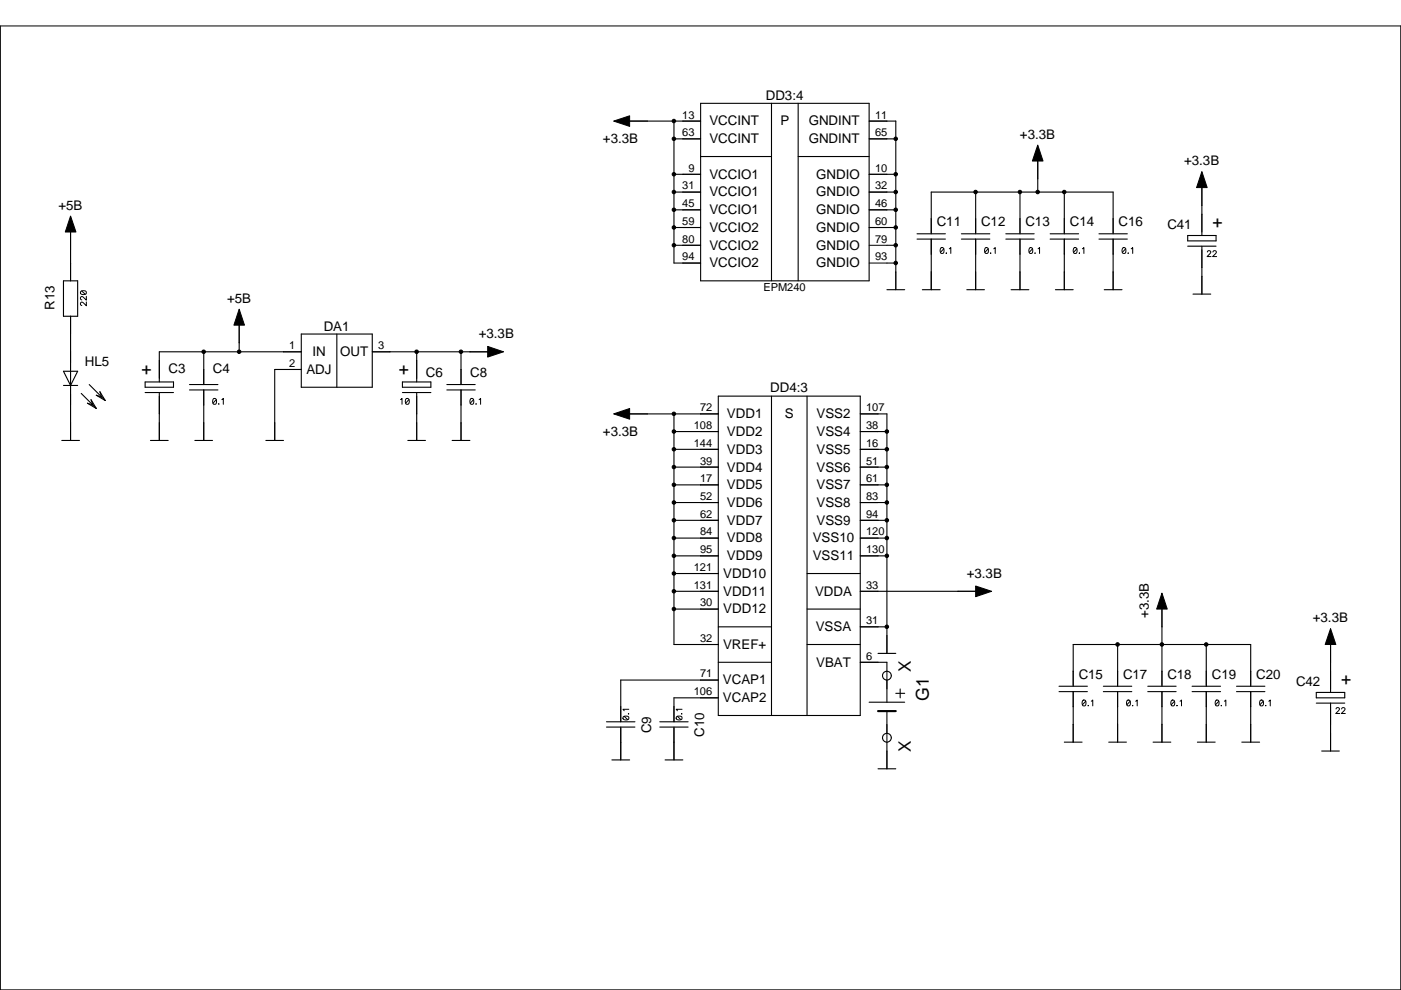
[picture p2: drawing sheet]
<svg xmlns="http://www.w3.org/2000/svg" width="297mm" height="210mm" viewBox="0 0 297 210" stroke-linecap="round" stroke-linejoin="round" font-family="sans-serif">
<g fill="none" stroke="#000" stroke-width=".21">
<path d="M.1 5.5h296.9v204.4h-296.9zM130.1 25.7l3.4-1.1v2.2zM133.5 25.7h3.7M144.8 25.7h3.7M144.8 29.4h3.7M144.8 37h3.7M184.3 25.7h3.7M184.3 29.4h3.7M184.3 37h3.7M220 30.8l1.1 3.3h-2.2zM220 34.1v3.8M254.8 36.4l1.1 3.4h-2.2z"/>
<path d="M254.8 39.8v3.7M15 45.8l1.1 3.4h-2.3zM15 49.2v3.8M15 55.8v3.7M144.8 40.7h3.7M144.8 44.5h3.7M144.8 48.2h3.7M144.8 52h3.7M144.8 55.8h3.7M184.3 40.7h3.7M184.3 44.5h3.7M184.3 48.2h3.7"/>
<path d="M184.3 52h3.7M184.3 55.8h3.7M189.9 57.7v3.7M197.4 46.4v3M197.4 50.7v3.2M197.4 57.7v3.7M199.5 52.6l.2-.1a.65 .65 0 0 1 .5 .6 .65 .65 0 0 1-.5 .6 .8 .8 0 0 1-.2-1.1zM200.1 52.7l-.7 .8M200.6 53.6h.1M201.3 52.7l.3-.2v1.2M206.9 46.4v3M206.9 50.7v3.2"/>
<path d="M206.9 57.7v3.7M208.9 52.6l.2-.1a.65 .65 0 0 1 .5 .6 .65 .65 0 0 1-.5 .6 .8 .8 0 0 1-.2-1.1zM209.5 52.7l-.7 .8M210.1 53.6h.1M210.7 52.7l.3-.2v1.2M216.3 46.4v3M216.3 50.7v3.2M216.3 57.7v3.7M218.3 52.6l.2-.1a.65 .65 0 0 1 .5 .6 .65 .65 0 0 1-.5 .6 .8 .8 0 0 1-.2-1.1zM218.9 52.7l-.7 .8M219.5 53.6h.1M220.1 52.7l.3-.2v1.2"/>
<path d="M225.7 46.4v3M225.7 50.7v3.2M225.7 57.7v3.7M227.7 52.6l.2-.1a.65 .65 0 0 1 .5 .6 .65 .65 0 0 1-.5 .6 .8 .8 0 0 1-.2-1.1zM228.3 52.7l-.7 .8M228.8 53.6h.1M229.5 52.7l.3-.2v1.2M236 46.4v3M236 50.7v3.2M236 57.7v3.7M238.1 52.6l.1-.1a.65 .65 0 0 1 .5 .6 .65 .65 0 0 1-.5 .6 .8 .8 0 0 1-.1-1.1zM238.7 52.7l-.7 .8"/>
<path d="M239.2 53.6h.1M239.8 52.7l.4-.2v1.2M254.8 45.4v3.8M254.8 53v3.7M254.8 58.6v3.8M256 53.4l.2-.3 .5 .3-.2 .4-.6 .6h.9M257.2 53.4l.2-.3 .5 .3-.2 .4-.6 .6h.9M15 67.1v3.7M15 74.6v2.2M17.1 61.8l.5-.2a.52 .52 0 0 1 .7 .4 .65 .65 0 0 1-.6 .5 .65 .65 0 0 1-.6-.5zM17.3 61.7l.8 .7M18.3 64v.8l-.9-.7-.3 .2v.4l.3 .1"/>
<path d="M18.3 62.8v.8l-.9-.7-.3 .2v.4l.3 .1M33.8 76.5v3.7M43.2 78.3v3.1M50.7 65.6l1.1 3.3h-2.2zM50.7 68.9v3.8M60.1 74.6h3.8M60.1 78.3h3.8M78.9 74.6h3.8M88.3 76.5v3.7M97.7 78.3v3.1M99.6 74.6h3.8M103.4 73.4l3.4 1.2-3.4 1.1z"/>
<path d="M15 83.6v2.3M15 89.6v3.8M33.8 84v3.8M33.8 89.6v3.8M43.2 82.7v3.2M43.2 89.6v3.8M45.3 84.5h.1a.65 .65 0 0 1 .5 .6 .65 .65 0 0 1-.5 .6 .8 .8 0 0 1-.1-1.2zM45.9 84.7l-.8 .8M46.4 85.6h.1M47 84.7l.3-.2v1.2M58.2 89.6v3.8M84.9 84.7l.3-.2v1.2"/>
<path d="M86.1 84.5h.2a.64 .64 0 0 1 .5 .6 .64 .64 0 0 1-.5 .6 .8 .8 0 0 1-.2-1.2zM86.7 84.7l-.7 .8M88.3 84v3.8M88.3 89.6v3.8M97.7 82.7v3.2M97.7 89.6v3.8M99.8 84.5h.2a.65 .65 0 0 1 .5 .6 .65 .65 0 0 1-.5 .6 .8 .8 0 0 1-.2-1.2zM100.4 84.7l-.7 .8M100.9 85.6h.1M101.6 84.7l.3-.2v1.2M130.1 87.8l3.4-1.2v2.3zM133.5 87.8h3.7"/>
<path d="M148.5 87.8h3.8M148.5 95.3h3.8M148.5 99h3.8M148.5 91.5h3.8M182.4 87.8h3.8M182.4 95.3h3.8M182.4 99h3.8M182.4 91.5h3.8M148.5 106.6h3.8M148.5 110.3h3.8M148.5 102.8h3.8M148.5 117.9h3.8"/>
<path d="M148.5 114.1h3.8M182.4 106.6h3.8M182.4 110.3h3.8M182.4 102.8h3.8M182.4 117.9h3.8M182.4 114.1h3.8M148.5 125.4h3.8M148.5 136.7h3.8M148.5 129.1h3.8M148.5 121.6h3.8M182.4 125.4h3.8M182.4 132.9h3.8"/>
<path d="M188 134.8v3.7M203.1 125.4h3.8M206.9 124.2l3.3 1.2-3.3 1.1zM246.4 125.8l1.1 3.3h-2.3zM246.4 129.1v3.8M282.1 133.3l1.1 3.4h-2.2zM282.1 136.7v3.7M131.6 149.8v3.2M131.6 154.3v6.8M132.1 152l.5-.2a.53 .53 0 0 1 .7 .4v.1a.67 .67 0 0 1-.6 .4 .67 .67 0 0 1-.6-.5zM132.3 151.9l.8 .7M133.2 151.3h.1"/>
<path d="M133.3 150.4h-1.2l.2 .3M142.9 149.8v3.2M142.9 154.3v6.8M143.4 152l.5-.2a.53 .53 0 0 1 .7 .4v.1a.67 .67 0 0 1-.7 .4 .67 .67 0 0 1-.5-.5zM143.6 151.9l.8 .7M144.5 151.3h.1M144.6 150.4h-1.2l.2 .3M148.5 148h3.8M148.5 144.2h3.8M182.4 140.4h3.8M188 142.3v3.8M188 153.6v3.8"/>
<path d="M188 159.2v3.8M227.5 142.3v3M227.5 146.6v3.2M227.5 153.6v3.8M229.6 148.5l.2-.1a.65 .65 0 0 1 .5 .6 .65 .65 0 0 1-.5 .7 .8 .8 0 0 1-.2-1.2zM230.2 148.7l-.7 .7M230.7 149.6h.1M231.4 148.7l.3-.3v1.3M237 142.3v3M237 146.6v3.2M237 153.6v3.8M239 148.5l.2-.1a.65 .65 0 0 1 .5 .6 .65 .65 0 0 1-.5 .7 .8 .8 0 0 1-.2-1.2z"/>
<path d="M239.6 148.7l-.7 .7M240.2 149.6h.1M240.8 148.7l.3-.3v1.3M246.4 142.3v3M246.4 146.6v3.2M246.4 153.6v3.8M248.4 148.5l.2-.1a.65 .65 0 0 1 .5 .6 .65 .65 0 0 1-.5 .7 .8 .8 0 0 1-.2-1.2zM249 148.7l-.7 .7M249.6 149.6h.1M250.2 148.7l.3-.3v1.3M255.8 142.3v3M255.8 146.6v3.2"/>
<path d="M255.8 153.6v3.8M257.8 148.5l.2-.1a.65 .65 0 0 1 .5 .6 .65 .65 0 0 1-.5 .7 .8 .8 0 0 1-.2-1.2zM258.4 148.7l-.7 .7M258.9 149.6h.1M259.6 148.7l.3-.3v1.3M265.2 142.3v3M265.2 146.6v3.2M265.2 153.6v3.8M267.2 148.5l.2-.1a.65 .65 0 0 1 .5 .6 .65 .65 0 0 1-.5 .7 .8 .8 0 0 1-.2-1.2zM267.8 148.7l-.7 .7M268.4 149.6h.1M269 148.7l.3-.3v1.3"/>
<path d="M282.1 142.3v3.8M282.1 149.8v3.8M282.1 155.5v3.7M283.3 150.3l.2-.3 .5 .3-.2 .4-.6 .6h.9M284.5 150.3l.2-.3 .5 .3-.2 .4-.6 .6h.8"/>
<circle cx="142.9" cy="36.9" r=".38"/>
<circle cx="142.9" cy="25.7" r=".38"/>
<circle cx="142.9" cy="29.4" r=".38"/>
<circle cx="189.9" cy="29.4" r=".38"/>
<circle cx="189.9" cy="36.9" r=".38"/>
<circle cx="142.9" cy="44.5" r=".38"/>
<circle cx="142.9" cy="52" r=".38"/>
<circle cx="142.9" cy="48.2" r=".38"/>
<circle cx="142.9" cy="40.7" r=".38"/>
<circle cx="189.9" cy="48.2" r=".38"/>
<circle cx="189.9" cy="44.5" r=".38"/>
<circle cx="189.9" cy="52" r=".38"/>
<circle cx="189.9" cy="40.7" r=".38"/>
<circle cx="189.9" cy="55.8" r=".38"/>
<circle cx="206.8" cy="40.7" r=".38"/>
<circle cx="216.2" cy="40.7" r=".38"/>
<circle cx="220" cy="40.7" r=".38"/>
<circle cx="225.6" cy="40.7" r=".38"/>
<circle cx="43.2" cy="74.6" r=".38"/>
<circle cx="50.7" cy="74.6" r=".38"/>
<circle cx="88.3" cy="74.6" r=".38"/>
<circle cx="97.7" cy="74.6" r=".38"/>
<circle cx="142.9" cy="99" r=".38"/>
<circle cx="142.9" cy="91.5" r=".38"/>
<circle cx="142.9" cy="87.7" r=".38"/>
<circle cx="142.9" cy="95.3" r=".38"/>
<circle cx="188" cy="95.3" r=".38"/>
<circle cx="188" cy="91.5" r=".38"/>
<circle cx="188" cy="99" r=".38"/>
<circle cx="142.9" cy="106.5" r=".38"/>
<circle cx="142.9" cy="110.3" r=".38"/>
<circle cx="142.9" cy="117.8" r=".38"/>
<circle cx="142.9" cy="114.1" r=".38"/>
<circle cx="142.9" cy="102.8" r=".38"/>
<circle cx="188" cy="106.5" r=".38"/>
<circle cx="188" cy="117.8" r=".38"/>
<circle cx="188" cy="114.1" r=".38"/>
<circle cx="188" cy="102.8" r=".38"/>
<circle cx="188" cy="110.3" r=".38"/>
<circle cx="142.9" cy="129.1" r=".38"/>
<circle cx="142.9" cy="121.6" r=".38"/>
<circle cx="142.9" cy="125.4" r=".38"/>
<circle cx="188" cy="132.9" r=".38"/>
<circle cx="236.9" cy="136.6" r=".38"/>
<circle cx="246.3" cy="136.6" r=".38"/>
<circle cx="255.7" cy="136.6" r=".38"/>
</g>
<g fill="none" stroke="#000" stroke-width=".23">
<path d="M133.5 25.7h15M142.9 25.7v30.1h5.6M142.9 37h5.6M142.9 29.4h5.6M148.5 21.9h35.8v37.6h-35.8zM148.5 33.2h15.1M163.6 21.9v37.6M169.2 21.9v37.6M169.2 33.2h15.1M184.3 37h5.6M184.3 29.4h5.6M184.3 25.7h5.6v35.7"/>
<path d="M220 34.1v6.6M254.8 39.8v10.1M13.5 59.5h3v7.6h-3zM15 49.2v10.3M142.9 52h5.6M142.9 48.2h5.6M142.9 44.5h5.6M142.9 40.7h5.6M184.3 48.2h5.6M184.3 44.5h5.6M184.3 40.7h5.6M188 55.8h1.9"/>
<path d="M188 52h1.9M194.4 50.7h6M194.4 49.6h6M197.4 49.6v-8.9h38.6v8.9M197.4 50.7v10.7M203.8 50.7h6.1M203.8 49.6h6.1M206.9 40.7v8.9M206.9 50.7v10.7M213.2 50.7h6.1M213.2 49.6h6.1M216.3 40.7v8.9"/>
<path d="M216.3 50.7v10.7M222.6 50.7h6.1M222.6 49.6h6.1M225.7 40.7v8.9M225.7 50.7v10.7M233 50.7h6M233 49.6h6M236 50.7v10.7M251.8 49.9h6v1.2h-6zM251.8 52.2h6M254.8 52.2v10.2M13.5 78.7h3l-1.5 3z"/>
<path d="M15 67.1v26.3M43.2 74.6v6.9M50.7 68.9v5.7M63.9 74.6h-30.1v6.4M63.9 78.3h-5.7v15.1M63.9 70.8h15v11.3h-15zM71.4 70.8v11.3M78.9 74.6h24.5M88.3 74.6v6.4M97.7 74.6v6.9M188 61.4h3.8M195.6 61.4h3.7"/>
<path d="M205 61.4h3.7M214.4 61.4h3.7M223.8 61.4h3.7M234.1 61.4h3.8M252.9 62.4h3.8M13.1 93.4h3.7M13.5 81.7h3M17.2 83.4l3.2 3.2M18.5 85.5l1.2 .4-.4-1.1 1.1 1.8zM18.9 81.5l3.4 3.4M20.4 83.8l1.1 .4-.3-1.1 1.1 1.8zM30.8 81h6v1.1h-6z"/>
<path d="M30.8 83.2h6M31.9 93.4h3.8M33.8 83.2v10.2M40.2 82.7h6M40.2 81.5h6M41.3 93.4h3.8M43.2 82.7v10.7M56.4 93.4h3.7M85.3 81h6.1v1.1h-6.1zM85.3 83.2h6.1M86.5 93.4h3.7M88.3 83.2v10.2"/>
<path d="M94.7 82.7h6M94.7 81.5h6M95.9 93.4h3.7M97.7 82.7v10.7M133.5 87.8h18.8M142.9 87.8v48.9h9.4M142.9 95.3h9.4M142.9 91.5h9.4M142.9 99h9.4M152.3 84h30.1v67.7h-30.1zM163.6 84v67.7M171.1 84v67.7"/>
<path d="M182.4 87.8h5.6v50.7M182.4 95.3h5.6M182.4 91.5h5.6M182.4 99h5.6M142.9 117.9h9.4M142.9 114.1h9.4M142.9 106.6h9.4M142.9 102.8h9.4M142.9 110.3h9.4M182.4 117.9h5.6M182.4 114.1h5.6M182.4 106.6h5.6"/>
<path d="M182.4 102.8h5.6M182.4 110.3h5.6M142.9 129.1h9.4M142.9 125.4h9.4M142.9 121.6h9.4M152.3 132.9h11.3M171.1 136.7h11.3M171.1 129.1h11.3M171.1 121.6h11.3M182.4 132.9h5.6M182.4 125.4h24.5M186.2 138.5h3.7"/>
<path d="M237 136.7v8.8M246.4 129.1v16.4M255.8 136.7v8.8M282.1 136.7v10.1M128.6 153h6M128.6 154.2h6M131.6 154.2v6.9M139.9 153h6M139.9 154.2h6M142.9 154.2v6.9M152.3 144.2h-20.7v8.8M152.3 148h-9.4v5"/>
<path d="M152.3 140.4h11.3M182.4 140.4h5.6v1.9M184.3 148.9h7.5M188 144.2v4.7M188 150.8v4.7M188 157.4v5.6M189.9 147h1.9M190.9 146.1v1.9M224.5 146.6h6M224.5 145.5h6M225.7 157.4h3.7M227.5 145.5v-8.8h37.7v8.8"/>
<path d="M227.5 146.6v10.8M233.9 146.6h6.1M233.9 145.5h6.1M235.1 157.4h3.7M237 146.6v10.8M243.3 146.6h6.1M243.3 145.5h6.1M244.5 157.4h3.7M246.4 146.6v10.8M252.7 146.6h6.1M252.7 145.5h6.1M253.9 157.4h3.7"/>
<path d="M255.8 146.6v10.8M262.2 146.6h6M262.2 145.5h6M263.3 157.4h3.8M265.2 146.6v10.8M279.1 146.8h6v1.2h-6zM279.1 149.1h6M280.2 159.2h3.8M282.1 149.1v10.1M129.7 161.1h3.8M141 161.1h3.8M186.2 163h3.7"/>
<circle cx="188" cy="156.4" r=".93"/>
<circle cx="188" cy="143.3" r=".93"/>
</g>
<g fill="#000">
<path d="M130.1 25.7l3.4-1.1v2.2zM220 30.8l1.1 3.3h-2.2zM254.8 36.4l1.1 3.4h-2.2zM15 45.8l1.1 3.4h-2.3zM50.7 65.6l1.1 3.3h-2.2zM103.4 73.4l3.4 1.2-3.4 1.1zM130.1 87.8l3.4-1.2v2.3zM206.9 124.2l3.3 1.2-3.3 1.1zM246.4 125.8l1.1 3.3h-2.3zM282.1 133.3l1.1 3.4h-2.2z"/>
<circle cx="142.9" cy="36.9" r=".38"/>
<circle cx="142.9" cy="25.7" r=".38"/>
<circle cx="142.9" cy="29.4" r=".38"/>
<circle cx="189.9" cy="29.4" r=".38"/>
<circle cx="189.9" cy="36.9" r=".38"/>
<circle cx="142.9" cy="44.5" r=".38"/>
<circle cx="142.9" cy="52" r=".38"/>
<circle cx="142.9" cy="48.2" r=".38"/>
<circle cx="142.9" cy="40.7" r=".38"/>
<circle cx="189.9" cy="48.2" r=".38"/>
<circle cx="189.9" cy="44.5" r=".38"/>
<circle cx="189.9" cy="52" r=".38"/>
<circle cx="189.9" cy="40.7" r=".38"/>
<circle cx="189.9" cy="55.8" r=".38"/>
<circle cx="206.8" cy="40.7" r=".38"/>
<circle cx="216.2" cy="40.7" r=".38"/>
<circle cx="220" cy="40.7" r=".38"/>
<circle cx="225.6" cy="40.7" r=".38"/>
<circle cx="43.2" cy="74.6" r=".38"/>
<circle cx="50.7" cy="74.6" r=".38"/>
<circle cx="88.3" cy="74.6" r=".38"/>
<circle cx="97.7" cy="74.6" r=".38"/>
<circle cx="142.9" cy="99" r=".38"/>
<circle cx="142.9" cy="91.5" r=".38"/>
<circle cx="142.9" cy="87.7" r=".38"/>
<circle cx="142.9" cy="95.3" r=".38"/>
<circle cx="188" cy="95.3" r=".38"/>
<circle cx="188" cy="91.5" r=".38"/>
<circle cx="188" cy="99" r=".38"/>
<circle cx="142.9" cy="106.5" r=".38"/>
<circle cx="142.9" cy="110.3" r=".38"/>
<circle cx="142.9" cy="117.8" r=".38"/>
<circle cx="142.9" cy="114.1" r=".38"/>
<circle cx="142.9" cy="102.8" r=".38"/>
<circle cx="188" cy="106.5" r=".38"/>
<circle cx="188" cy="117.8" r=".38"/>
<circle cx="188" cy="114.1" r=".38"/>
<circle cx="188" cy="102.8" r=".38"/>
<circle cx="188" cy="110.3" r=".38"/>
<circle cx="142.9" cy="129.1" r=".38"/>
<circle cx="142.9" cy="121.6" r=".38"/>
<circle cx="142.9" cy="125.4" r=".38"/>
<circle cx="188" cy="132.9" r=".38"/>
<circle cx="236.9" cy="136.6" r=".38"/>
<circle cx="246.3" cy="136.6" r=".38"/>
<circle cx="255.7" cy="136.6" r=".38"/>
</g>
<path d="M186.2 150.8h3.7" fill="none" stroke="#000" stroke-width=".44"/>
<text font-size="3.8" x="196.9" y="148.6" transform="rotate(-90 196.9 148.6)">G1</text>
<g font-size="3.7">
<text x="259.2" y="48.4" transform="rotate(-90 259.2 48.4)">+</text>
<text x="32.1" y="79.4" transform="rotate(-90 32.1 79.4)">+</text>
<text x="86.7" y="79.4" transform="rotate(-90 86.7 79.4)">+</text>
<text x="286.4" y="145.3" transform="rotate(-90 286.4 145.3)">+</text>
</g>
<g font-size="3.6">
<text x="193.1" y="142.6" transform="rotate(-90 193.1 142.6)">X</text>
<text x="193.1" y="159.5" transform="rotate(-90 193.1 159.5)">X</text>
</g>
<g font-size="2.8">
<text x="162.4" y="21.3">DD3:4</text>
<text x="150.4" y="26.6">VCCINT</text>
<text x="165.5" y="26.6">P</text>
<text x="171.5" y="26.6">GNDINT</text>
<text x="216.3" y="29.4">+3.3В</text>
<text x="127.8" y="30.4">+3.3В</text>
<text x="150.4" y="30.4">VCCINT</text>
<text x="171.5" y="30.4">GNDINT</text>
<text x="251.1" y="35.1">+3.3В</text>
<text x="150.4" y="41.7">VCCIO1</text>
<text x="150.4" y="37.9">VCCIO1</text>
<text x="173.1" y="41.7">GNDIO</text>
<text x="173.1" y="37.9">GNDIO</text>
<text x="12.4" y="44.5">+5B</text>
<text x="150.4" y="45.4">VCCIO1</text>
<text x="173.1" y="45.4">GNDIO</text>
<text x="198.6" y="48">C11</text>
<text x="208" y="48">C12</text>
<text x="217.4" y="48">C13</text>
<text x="226.8" y="48">C14</text>
<text x="237.2" y="48">C16</text>
<text x="150.4" y="49.2">VCCIO2</text>
<text x="150.4" y="52.9">VCCIO2</text>
<text x="173.1" y="49.2">GNDIO</text>
<text x="173.1" y="52.9">GNDIO</text>
<text x="247.5" y="48.5">C41</text>
<text x="150.4" y="56.7">VCCIO2</text>
<text x="173.1" y="56.7">GNDIO</text>
<text x="11.6" y="65.7" transform="rotate(-90 11.6 65.7)">R13</text>
<text x="48.1" y="64.2">+5B</text>
<text x="68.6" y="70.2">DA1</text>
<text x="101.5" y="71.8">+3.3В</text>
<text x="18" y="77.7">HL5</text>
<text x="66.2" y="75.5">IN</text>
<text x="72.2" y="75.5">OUT</text>
<text x="35.7" y="79">C3</text>
<text x="45.1" y="79">C4</text>
<text x="65" y="79.3">ADJ</text>
<text x="90.3" y="79.9">C6</text>
<text x="99.7" y="79.9">C8</text>
<text x="163.3" y="83">DD4:3</text>
<text x="154.1" y="88.7">VDD1</text>
<text x="166.4" y="88.7">S</text>
<text x="173.1" y="88.7">VSS2</text>
<text x="127.8" y="92.5">+3.3В</text>
<text x="154.1" y="92.5">VDD2</text>
<text x="173.1" y="92.5">VSS4</text>
<text x="154.1" y="100">VDD4</text>
<text x="154.1" y="96.2">VDD3</text>
<text x="173.1" y="96.2">VSS5</text>
<text x="173.1" y="100">VSS6</text>
<text x="154.1" y="103.7">VDD5</text>
<text x="154.1" y="107.5">VDD6</text>
<text x="173.1" y="103.7">VSS7</text>
<text x="173.1" y="107.5">VSS8</text>
<text x="154.1" y="111.3">VDD7</text>
<text x="173.1" y="111.3">VSS9</text>
<text x="154.1" y="115">VDD8</text>
<text x="154.1" y="118.8">VDD9</text>
<text x="172.3" y="118.8">VSS11</text>
<text x="172.3" y="115">VSS10</text>
<text x="153.3" y="122.6">VDD10</text>
<text x="205" y="122.6">+3.3В</text>
<text x="153.3" y="126.3">VDD11</text>
<text x="153.3" y="130.1">VDD12</text>
<text x="172.8" y="126.3">VDDA</text>
<text x="243.6" y="131" transform="rotate(-90 243.6 131)">+3.3В</text>
<text x="278.3" y="132">+3.3В</text>
<text x="153.3" y="137.6">VREF+</text>
<text x="172.9" y="133.8">VSSA</text>
<text x="173" y="141.4">VBAT</text>
<text x="228.7" y="143.9">C15</text>
<text x="238.1" y="143.9">C17</text>
<text x="247.5" y="143.9">C18</text>
<text x="256.9" y="143.9">C19</text>
<text x="266.3" y="143.9">C20</text>
<text x="153.3" y="145.1">VCAP1</text>
<text x="153.3" y="148.9">VCAP2</text>
<text x="274.8" y="145.4">C42</text>
<text x="138" y="155.5" transform="rotate(-90 138 155.5)">C9</text>
<text x="149.3" y="156.3" transform="rotate(-90 149.3 156.3)">C10</text>
</g>
<g font-size="2.3">
<text x="144.7" y="25.1">13</text>
<text x="144.7" y="28.9">63</text>
<text x="185.5" y="25.1">11</text>
<text x="185.5" y="28.9">65</text>
<text x="144.7" y="40.2">31</text>
<text x="146" y="36.4">9</text>
<text x="185.5" y="40.2">32</text>
<text x="185.5" y="36.4">10</text>
<text x="144.7" y="43.9">45</text>
<text x="144.7" y="47.7">59</text>
<text x="185.5" y="43.9">46</text>
<text x="185.5" y="47.7">60</text>
<text x="144.7" y="51.5">80</text>
<text x="185.5" y="51.5">79</text>
<text x="144.7" y="55.2">94</text>
<text x="185.5" y="55.2">93</text>
<text x="161.9" y="61.6">EPM240</text>
<text x="61.3" y="74">1</text>
<text x="61.3" y="77.8">2</text>
<text x="80.2" y="74">3</text>
<text x="148.4" y="87.2">72</text>
<text x="183.6" y="87.2">107</text>
<text x="147.1" y="94.7">144</text>
<text x="147.1" y="91">108</text>
<text x="183.6" y="94.7">16</text>
<text x="183.6" y="91">38</text>
<text x="148.4" y="98.5">39</text>
<text x="183.6" y="98.5">51</text>
<text x="148.4" y="106">52</text>
<text x="148.4" y="102.3">17</text>
<text x="183.6" y="106">83</text>
<text x="183.6" y="102.3">61</text>
<text x="148.4" y="109.8">62</text>
<text x="148.4" y="113.5">84</text>
<text x="183.6" y="109.8">94</text>
<text x="183.6" y="113.5">120</text>
<text x="148.4" y="117.3">95</text>
<text x="183.6" y="117.3">130</text>
<text x="147.1" y="124.8">131</text>
<text x="147.1" y="121.1">121</text>
<text x="183.6" y="124.8">33</text>
<text x="148.4" y="128.6">30</text>
<text x="148.4" y="136.1">32</text>
<text x="183.6" y="132.4">31</text>
<text x="148.4" y="143.6">71</text>
<text x="183.6" y="139.9">6</text>
<text x="147.1" y="147.4">106</text>
</g>
</svg>
